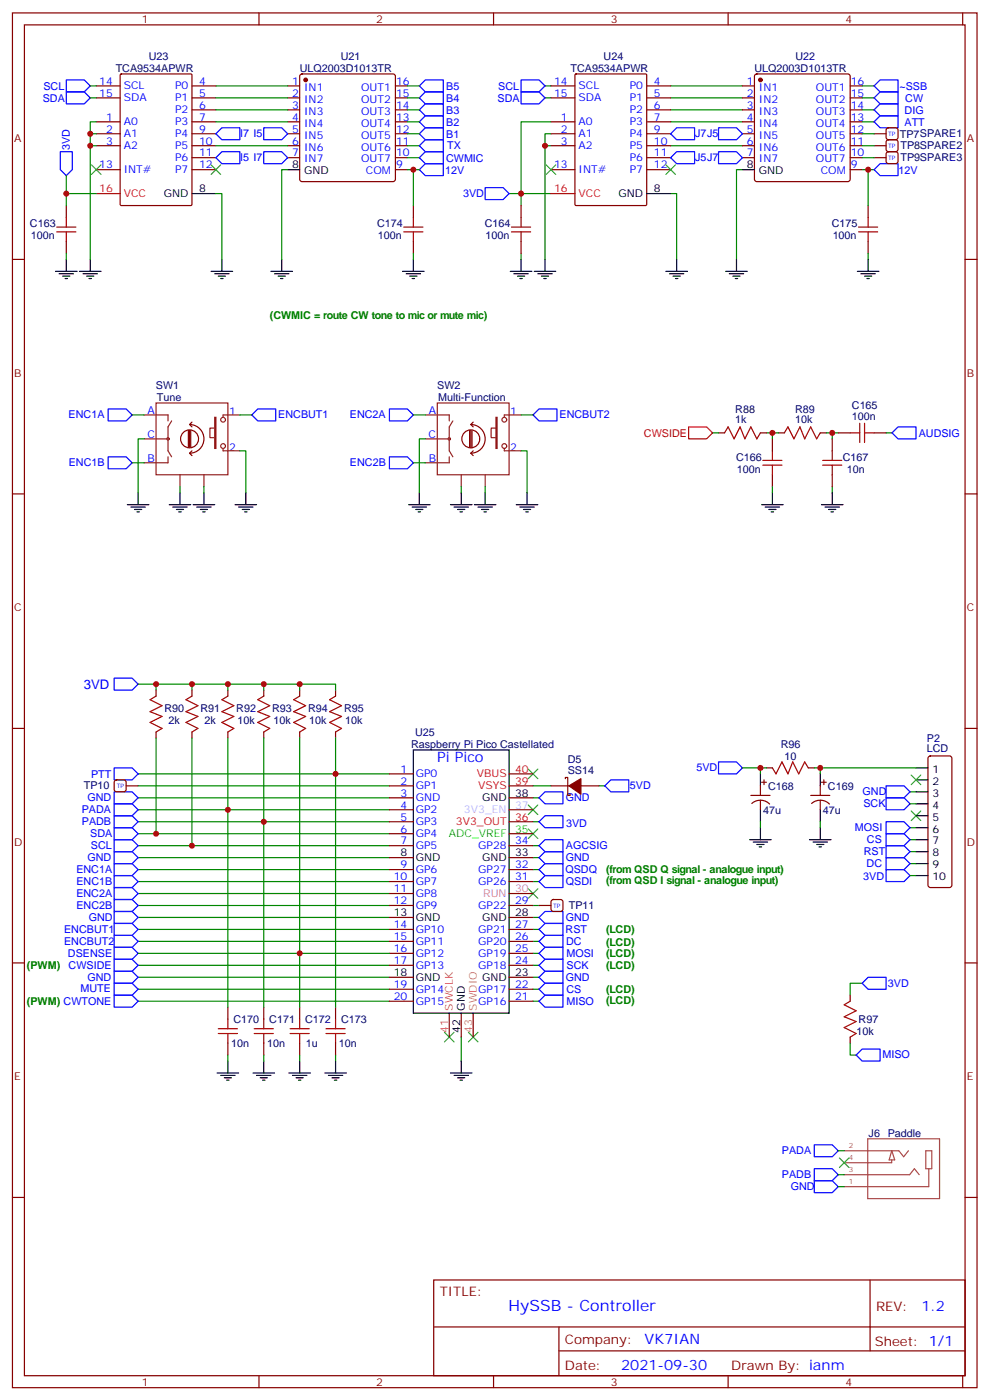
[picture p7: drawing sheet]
<svg xmlns="http://www.w3.org/2000/svg" width="292mm" height="413mm" viewBox="0 0 292 413" stroke-linecap="round" stroke-linejoin="round" font-family="sans-serif">
<g fill="none" stroke="#870000" stroke-width=".35">
<path d="M3.7 3.8h284.3v405.4h-284.3zM7.2 7.3h277.3v398.3h-277.3zM76.3 3.8v3.5M145.5 3.8v3.5M214.6 3.8v3.5M283.8 3.8v3.5M28.4 25.3h7M28.4 28.9h7M28.4 35.9h7M28.4 39.4h7M35.5 22l.3-.2h20.4l.3 .2 .1 38.3-.2 .3h-20.6l-.3-.2zM56.6 25.3h7"/>
<path d="M56.6 28.9h7M56.6 32.4h7M56.6 35.9h7M56.6 39.4h7M84.8 25.3h3.5M84.8 28.9h3.5M84.8 32.4h3.5M84.8 35.9h3.5M84.8 39.4h3.5M88.6 22l.4-.2h26.9l.5 .2 .2 .5v30.3l-.3 .5-.4 .3h-26.9l-.5-.3-.2-.5v-30.3zM116.6 25.3h3.5M116.6 28.9h3.5"/>
<path d="M116.6 32.4h3.5M116.6 35.9h3.5M116.6 39.4h3.5M162.4 25.3h7.1M162.4 28.9h7.1M162.4 35.9h7.1M162.4 39.4h7.1M169.5 22l.3-.2h20.5l.3 .2v38.3l-.1 .3h-20.7l-.3-.2zM190.6 25.3h7.1M190.6 28.9h7.1M190.6 32.4h7.1M190.6 35.9h7.1"/>
<path d="M190.6 39.4h7.1M218.9 25.3h3.5M218.9 28.9h3.5M218.9 32.4h3.5M218.9 35.9h3.5M218.9 39.4h3.5M222.6 22l.5-.2h26.8l.5 .2 .2 .5v30.3l-.2 .5-.5 .3h-26.8l-.5-.3-.2-.5v-30.3zM250.6 25.3h3.5M250.6 28.9h3.5M250.6 32.4h3.5M250.6 35.9h3.5M250.6 39.4h3.5"/>
<path d="M257.7 39.4h3.5M261.4 37.9l.5-.2h2.1l.5 .2 .2 .5v2.1l-.2 .5-.5 .2h-2.1l-.5-.2-.2-.5v-2.1zM28.4 43h7M28.4 50h7M56.6 43h7M56.6 46.5h7M56.6 50h7M84.8 43h3.5M84.8 46.5h3.5M116.6 43h3.5M116.6 46.5h3.5M116.6 50h3.5"/>
<path d="M162.4 43h7.1M162.4 50h7.1M190.6 43h7.1M190.6 46.5h7.1M190.6 50h7.1M218.9 43h3.5M218.9 46.5h3.5M250.6 43h3.5M250.6 46.5h3.5M250.6 50h3.5M257.7 43h3.5M257.7 46.5h3.5"/>
<path d="M261.4 41.4l.5-.2h2.1l.5 .2 .2 .5v2.1l-.2 .5-.5 .2h-2.1l-.5-.2-.2-.5v-2.1zM261.4 44.9l.5-.2h2.1l.5 .2 .2 .5v2.2l-.2 .5-.5 .2h-2.1l-.5-.3-.2-.4v-2.2zM3.7 76.5h3.5M19.5 60.6v3.5M19.5 71.2v3.5M121.8 60.6v3.5M121.8 71.2v3.5M153.6 60.6v3.5M153.6 71.2v3.5M255.9 60.6v3.5M255.9 71.2v3.5M284.5 76.5h3.5"/>
<path d="M211.8 127.6h1.8M224.2 127.6h1.7M227.7 129.4v3.5M227.7 140v3.5M229.4 127.6h1.8M241.8 127.6h1.8M245.3 129.4v3.5M245.3 140v3.5M247.1 127.6h3.5M257.7 127.6h3.5M3.7 145.6h3.5M284.5 145.6h3.5"/>
<path d="M3.7 214.8h3.5M46 203.5v1.7M46 215.8v1.8M56.6 203.5v1.7M56.6 215.8v1.8M67.2 203.5v1.7M67.2 215.8v1.8M77.8 203.5v1.7M77.8 215.8v1.8M88.3 203.5v1.7M88.3 215.8v1.8M98.9 203.5v1.7"/>
<path d="M98.9 215.8v1.8M284.5 214.8h3.5M33.9 230.1l.5-.2h2.1l.5 .2 .2 .5v2.2l-.3 .5-.4 .2h-2.1l-.5-.3-.2-.4v-2.2zM37.2 231.7h3.5M114.8 231.7h7M114.8 228.2h7M114.8 235.2h7M114.8 238.8h7M150.1 231.7h7M150.1 228.2h7M150.1 235.2h7M150.1 238.8h7"/>
<path d="M162.4 231.7h5.3M166.7 229.6v-.4h.7v5.3h.7v-.3M171.2 231.7h5.3M221.3 234.5h5.7M221.6 236.9a3.8 3.8 0 0 1 5.3 .2M224.5 230.6h1.4M225.2 229.9v1.5M225.9 226.4h1.8M238.3 226.4h1.7M239 234.5h5.6M239.3 236.9a3.8 3.8 0 0 1 5.2 .2M242.1 230.6h1.5"/>
<path d="M242.9 229.9v1.5M273.8 223.1l.4-.2h5.7l.5 .2 .2 .5v37.4l-.2 .5-.5 .2h-5.7l-.4-.2-.3-.5v-37.4zM114.8 242.3h7M114.8 245.8h7M114.8 249.3h7M114.8 252.9h7M114.8 256.4h7M114.8 259.9h7M150.1 242.3h7M150.1 245.8h7M150.1 249.3h7M150.1 252.9h7"/>
<path d="M150.1 256.4h7M150.1 259.9h7M114.8 263.5h7M114.8 267h7M114.8 270.5h7M114.8 274h7M114.8 277.6h7M150.1 263.5h7M150.1 267h7M150.1 270.5h7M150.1 274h7M150.1 277.6h7"/>
<path d="M158.9 267h3.5M162.7 265.4l.4-.2h2.1l.5 .2 .2 .5v2.1l-.2 .5-.5 .2h-2.1l-.5-.2-.2-.5v-2.1zM3.7 283.9h3.5M67.2 297v3.5M77.8 297v3.5M88.3 297v3.5M98.9 297v3.5M114.8 281.1h7M114.8 284.6h7M114.8 288.1h7M114.8 291.7h7M114.8 295.2h7"/>
<path d="M132.4 298.7v7.1M136 298.7v7.1M139.5 298.7v7.1M150.1 281.1h7M150.1 284.6h7M150.1 288.1h7M150.1 291.7h7M150.1 295.2h7M250.6 293.4v1.8M284.5 283.9h3.5M67.2 307.6v3.5M77.8 307.6v3.5"/>
<path d="M88.3 307.6v3.5M98.9 307.6v3.5M250.6 305.8v1.8M3.7 353.1h3.5M284.5 353.1h3.5M127.8 377.4h156.7v28.2h-156.7zM256.5 377.4v20.9M127.9 391.2h156.4M164.8 398.3h119.5M164.8 391.2v14.2M76.3 405.6v3.6M145.5 405.6v3.6"/>
<path d="M214.6 405.6v3.6M283.8 405.6v3.6"/>
</g>
<g fill="none" stroke="#008700" stroke-width=".35">
<path d="M26.6 25.3h1.8M26.6 28.9h1.8M26.6 39.4h1.8M28.4 35.9h-1.8v40.6M63.6 25.3h21.2M63.6 28.9h21.2M63.6 32.4h21.2M63.6 35.9h21.2M120.1 25.3h3.5M120.1 28.9h3.5M120.1 32.4h3.5M120.1 35.9h3.5"/>
<path d="M120.1 39.4h3.5M160.7 25.3h1.7M160.7 28.9h1.7M162.4 35.9h-8.8v24.7M162.4 39.4h-1.7v3.6M197.7 25.3h21.2M197.7 28.9h21.2M197.7 32.4h21.2M197.7 35.9h21.2M254.1 25.3h3.6M254.1 28.9h3.6M254.1 32.4h3.6"/>
<path d="M254.1 35.9h3.6M254.1 39.4h3.6M19.5 51.8v5.3h8.9M19.5 57.1v3.5M26.6 43h1.8M63.6 57.1h1.8v19.4M63.6 43h21.2M84.8 50h-1.8v26.5M120.1 50h3.5M120.1 43h3.5M120.1 46.5h3.5M121.8 50v10.6"/>
<path d="M150.1 57.1h12.3M162.4 43h-1.7v33.5M197.7 57.1h1.8v19.4M197.7 43h21.2M218.9 50h-1.8v26.5M254.1 50h3.6M254.1 43h3.6M254.1 46.5h3.6M255.9 50v10.6M19.5 74.7v1.8M121.8 74.7v1.8M153.6 74.7v1.8"/>
<path d="M255.9 74.7v1.8M38.9 136.5h3.6M38.9 122.3h3.6M42.5 129.4h-1.8v15.9M70.7 132.9h1.8v12.4M70.7 122.3h3.5M121.8 136.5h3.6M121.8 122.3h3.6M125.4 129.4h-1.8v15.9M153.6 132.9h1.8v12.4M153.6 122.3h3.5M210 127.6h1.8"/>
<path d="M225.9 127.6h1.8M229.4 127.6h-1.7v1.8M243.6 127.6h1.7v1.8M245.3 127.6h1.8M261.2 127.6h1.8M53.1 143.5v1.8M60.1 143.5v1.8M136 143.5v1.8M143 143.5v1.8M227.7 143.5v1.8M245.3 143.5v1.8M40.7 201.7h15.9v1.8"/>
<path d="M46 201.7v1.8M46 217.6v28.2M56.6 201.7h42.3v1.8M56.6 217.6v31.7M67.2 201.7v1.8M67.2 217.6v79.4M77.8 201.7v1.8M77.8 217.6v79.4M88.3 201.7v1.8M88.3 217.6v79.4M98.9 217.6v79.4M40.7 238.8h74.1"/>
<path d="M40.7 231.7h74.1M40.7 228.2h74.1M40.7 235.2h74.1M157.1 231.7h5.3M157.1 235.2h1.8M176.5 231.7h1.8M218.9 226.4h7M224.2 226.4v1.8M240 226.4h30M241.8 226.4v1.8M268.3 233.5h1.7M268.3 237h1.7"/>
<path d="M40.7 259.9h74.1M40.7 256.4h74.1M40.7 249.3h74.1M40.7 245.8h74.1M40.7 242.3h74.1M40.7 252.9h74.1M157.1 259.9h1.8M157.1 256.4h1.8M157.1 249.3h1.8M157.1 242.3h1.8M157.1 252.9h1.8M224.2 242.3v1.8"/>
<path d="M241.8 242.3v1.8M268.3 254.6h1.7M268.3 251.1h1.7M268.3 247.6h1.7M268.3 244.1h1.7M268.3 258.2h1.7M40.7 277.6h74.1M40.7 274h74.1M40.7 267h74.1M40.7 263.5h74.1M40.7 270.5h74.1M157.1 277.6h1.8"/>
<path d="M157.1 274h1.8M157.1 267h1.8M157.1 270.5h1.8M40.7 295.2h74.1M40.7 291.7h74.1M40.7 284.6h74.1M40.7 281.1h74.1M40.7 288.1h74.1M157.1 295.2h1.8M157.1 291.7h1.8M157.1 284.6h1.8M157.1 281.1h1.8"/>
<path d="M157.1 288.1h1.8M254.1 289.9h-3.5v3.5M67.2 311.1v1.7M77.8 311.1v1.7M88.3 311.1v1.7M98.9 311.1v1.7M136 305.8v7M250.6 307.6v3.5h1.8M247.1 339.3h1.7M247.1 346.4h1.7M247.1 349.9h1.7"/>
</g>
<g fill="none" stroke="#3c3" stroke-width=".35">
<path d="M27 48.6l2.8 2.8M29.8 48.6l-2.8 2.8M62.2 48.6l2.9 2.8M65.1 48.6l-2.9 2.8M161 48.6l2.8 2.8M163.8 48.6l-2.8 2.8M196.3 48.6l2.8 2.8M199.1 48.6l-2.8 2.8M155.7 237.3l2.8 2.9M155.7 226.8l2.8 2.8M158.5 237.3l-2.8 2.9M158.5 226.8l-2.8 2.8"/>
<path d="M268.6 239.1l2.8 2.8M268.6 228.5l2.8 2.9M271.4 239.1l-2.8 2.8M271.4 228.5l-2.8 2.9M155.7 244.4l2.8 2.8M158.5 244.4l-2.8 2.8M155.7 262l2.8 2.9M158.5 262l-2.8 2.9M131 304.4l2.8 2.8M133.8 304.4l-2.8 2.8M138.1 304.4l2.8 2.8M140.9 304.4l-2.8 2.8"/>
<path d="M247.4 341.4l2.9 2.8M250.3 341.4l-2.9 2.8"/>
</g>
<g fill="none" stroke="#00f" stroke-width=".35">
<path d="M19.5 27.1h5.3l1.8 1.8-1.8 1.7h-5.3zM19.5 23.6h5.3l1.8 1.7-1.8 1.8h-5.3zM63.6 39.4l1.8-1.7h5.3v3.5h-5.3zM77.8 37.7h5.2l1.8 1.7-1.8 1.8h-5.2zM123.6 39.4l1.8-1.7h5.3v3.5h-5.3zM123.6 35.9l1.8-1.8h5.3v3.6h-5.3zM123.6 32.4l1.8-1.8h5.3v3.5h-5.3zM123.6 28.9l1.8-1.8h5.3v3.5h-5.3zM123.6 25.3l1.8-1.7h5.3v3.5h-5.3zM153.6 23.6h5.3l1.8 1.7-1.8 1.8h-5.3zM153.6 27.1h5.3l1.8 1.8-1.8 1.7h-5.3zM197.7 39.4l1.8-1.7h5.3v3.5h-5.3z"/>
<path d="M211.8 37.7h5.3l1.8 1.7-1.8 1.8h-5.3zM257.7 32.4l1.7-1.8h5.3v3.5h-5.3zM257.7 28.9l1.7-1.8h5.3v3.5h-5.3zM257.7 25.3l1.7-1.7h5.3v3.5h-5.3zM257.7 35.9l1.7-1.8h5.3v3.6h-5.3zM17.8 44.7h3.5v5.3l-1.8 1.8-1.7-1.8zM63.6 46.5l1.8-1.8h5.3v3.6h-5.3zM77.8 44.7h5.2l1.8 1.8-1.8 1.8h-5.2zM123.6 50l1.8-1.7h5.3v3.5h-5.3zM123.6 43l1.8-1.8h5.3v3.5h-5.3zM123.6 46.5l1.8-1.8h5.3v3.6h-5.3zM143 55.3h5.3l1.8 1.8-1.8 1.7h-5.3z"/>
<path d="M197.7 46.5l1.8-1.8h5.3v3.6h-5.3zM211.8 44.7h5.3l1.8 1.8-1.8 1.8h-5.3zM257.7 50l1.7-1.7h5.3v3.5h-5.3zM31.9 134.7h5.3l1.7 1.8-1.7 1.7h-5.3zM31.9 120.6h5.3l1.7 1.7-1.7 1.8h-5.3zM76 120.6h5.3v3.5h-5.3l-1.8-1.8zM114.8 134.7h5.3l1.7 1.8-1.7 1.7h-5.3zM114.8 120.6h5.3l1.7 1.7-1.7 1.8h-5.3zM157.1 122.3l1.8-1.7h5.3v3.5h-5.3zM263 127.6l1.7-1.7h5.3v3.5h-5.3zM33.7 200h5.2l1.8 1.7-1.8 1.8h-5.2zM33.7 233.5h5.2l1.8 1.7-1.8 1.8h-5.2z"/>
<path d="M33.7 226.4h5.2l1.8 1.8-1.8 1.7h-5.2zM33.7 237h5.2l1.8 1.8-1.8 1.7h-5.2zM158.9 235.2l1.8-1.7h5.2v3.5h-5.2zM180.1 229.9h5.2v3.6h-5.2l-1.8-1.8zM211.8 224.6h5.3l1.8 1.8-1.8 1.8h-5.3zM261.2 231.7h5.3l1.8 1.8-1.8 1.7h-5.3zM261.2 235.2h5.3l1.8 1.8-1.8 1.8h-5.3zM33.7 251.1h5.2l1.8 1.8-1.8 1.7h-5.2zM33.7 247.6h5.2l1.8 1.7-1.8 1.8h-5.2zM33.7 244.1h5.2l1.8 1.7-1.8 1.8h-5.2zM33.7 258.2h5.2l1.8 1.7-1.8 1.8h-5.2zM33.7 254.6h5.2l1.8 1.8-1.8 1.8h-5.2z"/>
<path d="M33.7 240.5h5.2l1.8 1.8-1.8 1.8h-5.2zM158.9 252.9l1.8-1.8h5.2v3.5h-5.2zM158.9 259.9l1.8-1.7h5.2v3.5h-5.2zM158.9 256.4l1.8-1.8h5.2v3.6h-5.2zM158.9 242.3l1.8-1.8h5.2v3.6h-5.2zM158.9 249.3l1.8-1.7h5.2v3.5h-5.2zM261.2 256.4h5.3l1.8 1.8-1.8 1.7h-5.3zM261.2 252.9h5.3l1.8 1.7-1.8 1.8h-5.3zM261.2 249.3h5.3l1.8 1.8-1.8 1.8h-5.3zM261.2 245.8h5.3l1.8 1.8-1.8 1.7h-5.3zM261.2 242.3h5.3l1.8 1.8-1.8 1.7h-5.3zM33.7 268.7h5.2l1.8 1.8-1.8 1.8h-5.2z"/>
<path d="M33.7 265.2h5.2l1.8 1.8-1.8 1.7h-5.2zM33.7 261.7h5.2l1.8 1.8-1.8 1.7h-5.2zM33.7 272.3h5.2l1.8 1.7-1.8 1.8h-5.2zM33.7 275.8h5.2l1.8 1.8-1.8 1.7h-5.2zM33.7 279.3h5.2l1.8 1.8-1.8 1.8h-5.2zM158.9 270.5l1.8-1.8h5.2v3.6h-5.2zM158.9 277.6l1.8-1.8h5.2v3.5h-5.2zM158.9 274l1.8-1.7h5.2v3.5h-5.2zM33.7 286.4h5.2l1.8 1.7-1.8 1.8h-5.2zM33.7 289.9h5.2l1.8 1.8-1.8 1.7h-5.2zM33.7 293.4h5.2l1.8 1.8-1.8 1.8h-5.2zM33.7 282.9h5.2l1.8 1.7-1.8 1.8h-5.2z"/>
<path d="M158.9 288.1l1.8-1.7h5.2v3.5h-5.2zM158.9 281.1l1.8-1.8h5.2v3.6h-5.2zM158.9 284.6l1.8-1.7h5.2v3.5h-5.2zM158.9 291.7l1.8-1.8h5.2v3.5h-5.2zM158.9 295.2l1.8-1.8h5.2v3.6h-5.2zM254.1 289.9l1.8-1.8h5.3v3.6h-5.3zM252.4 311.1l1.7-1.8h5.3v3.5h-5.3zM240 337.5h5.3l1.8 1.8-1.8 1.8h-5.3zM240 344.6h5.3l1.8 1.8-1.8 1.7h-5.3zM240 348.1h5.3l1.8 1.8-1.8 1.7h-5.3z"/>
</g>
<g fill="#870000" stroke="#870000" stroke-width=".35">
<path d="M167.7 231.7l3.5-2.1v4.6z"/>
<circle cx="90.1" cy="23.6" r=".53"/>
<circle cx="224.2" cy="23.6" r=".53"/>
</g>
<g fill="none" stroke="#000" stroke-width=".35">
<path d="M56.6 57.1h7M84.8 50h3.5M190.6 57.1h7.1M218.9 50h3.5M19.5 76.5v3.5M26.6 76.5v3.5M65.4 76.5v3.5M83 76.5v3.5M121.8 76.5v3.5M153.6 76.5v3.5M160.7 76.5v3.5M199.5 76.5v3.5"/>
<path d="M217.1 76.5v3.5M255.9 76.5v3.5M16.4 80h6.3M17.4 80.7h4.3M18.5 81.4h2.1M19.2 82.1h.7M23.4 80h6.4M24.5 80.7h4.2M25.5 81.4h2.2M26.2 82.1h.8M62.2 80h6.4M63.3 80.7h4.2"/>
<path d="M64.3 81.4h2.2M65.1 82.1h.7M79.9 80h6.3M80.9 80.7h4.3M82 81.4h2.1M82.7 82.1h.7M118.7 80h6.3M119.7 80.7h4.3M120.8 81.4h2.1M121.5 82.1h.7M150.4 80h6.4M151.5 80.7h4.2"/>
<path d="M152.5 81.4h2.2M153.2 82.1h.8M157.5 80h6.3M158.5 80.7h4.3M159.6 81.4h2.1M160.3 82.1h.7M196.3 80h6.3M197.3 80.7h4.3M198.4 81.4h2.1M199.1 82.1h.7M213.9 80h6.4M215 80.7h4.2"/>
<path d="M216 81.4h2.2M216.7 82.1h.8M252.7 80h6.4M253.8 80.7h4.2M254.8 81.4h2.2M255.6 82.1h.7M37.5 148.8h6.4M38.6 149.5h4.2M39.7 150.2h2.1M40.4 150.9h.7M40.7 145.3v3.5M49.9 148.8h6.3"/>
<path d="M50.9 149.5h4.3M52 150.2h2.1M52.7 150.9h.7M53.1 145.3v3.5M56.9 148.8h6.4M58 149.5h4.2M59.1 150.2h2.1M59.8 150.9h.7M60.1 145.3v3.5M69.3 148.8h6.3M70.3 149.5h4.3M71.4 150.2h2.1"/>
<path d="M72.1 150.9h.7M72.5 145.3v3.5M120.4 148.8h6.4M121.5 149.5h4.2M122.6 150.2h2.1M123.3 150.9h.7M123.6 145.3v3.5M132.8 148.8h6.3M133.8 149.5h4.3M134.9 150.2h2.1M135.6 150.9h.7M136 145.3v3.5"/>
<path d="M139.8 148.8h6.4M140.9 149.5h4.2M142 150.2h2.1M142.7 150.9h.7M143 145.3v3.5M152.2 148.8h6.3M153.2 149.5h4.3M154.3 150.2h2.1M155 150.9h.7M155.4 145.3v3.5M224.5 148.8h6.4M225.6 149.5h4.2"/>
<path d="M226.6 150.2h2.1M227.3 150.9h.7M227.7 145.3v3.5M242.1 148.8h6.4M243.2 149.5h4.2M244.3 150.2h2.1M245 150.9h.7M245.3 145.3v3.5M121.8 221.1h28.3v77.6h-28.3zM224.2 228.2v3.5M224.2 238.8v3.5M241.8 228.2v3.5"/>
<path d="M241.8 238.8v3.5M270 226.4h3.5M270 229.9h3.5M270 233.5h3.5M270 237h3.5M221 247.6h6.3M222 248.3h4.3M223.1 249h2.1M223.8 249.7h.7M224.2 244.1v3.5M238.6 247.6h6.4M239.7 248.3h4.2"/>
<path d="M240.7 249h2.2M241.4 249.7h.7M241.8 244.1v3.5M270 240.5h3.5M270 244.1h3.5M270 247.6h3.5M270 251.1h3.5M270 254.6h3.5M270 258.2h3.5M64 316.4h6.3M65.1 317.1h4.2M66.1 317.8h2.1"/>
<path d="M66.8 318.5h.7M67.2 312.8v3.6M74.6 316.4h6.3M75.6 317.1h4.3M76.7 317.8h2.1M77.4 318.5h.7M77.8 312.8v3.6M85.2 316.4h6.3M86.2 317.1h4.3M87.3 317.8h2.1M88 318.5h.7M88.3 312.8v3.6"/>
<path d="M95.7 316.4h6.4M96.8 317.1h4.2M97.9 317.8h2.1M98.6 318.5h.7M98.9 312.8v3.6M132.8 316.4h6.3M133.8 317.1h4.3M134.9 317.8h2.1M135.6 318.5h.7M136 312.8v3.6"/>
</g>
<g fill="none" stroke="#8c2424" stroke-width=".35">
<path d="M46 118.8h21.2v21.2h-21.2zM128.9 118.8h21.2v21.2h-21.2zM42.5 122.3h7v1.8M42.5 129.4h7M49.5 134.7v1.8h-7M50.6 124.1l-1.1 1.8v7l1.1 1.8M53.1 140v3.5M60.1 140v3.5M63.3 123h.3v9.2h-.3zM63.3 126.2h-1.4v2.8h1.4M65.8 132.2v.7h4.9M70.7 122.3h-4.9v.7"/>
<path d="M125.4 129.4h7M125.4 122.3h7v1.8M132.4 134.7v1.8h-7M133.5 124.1l-1.1 1.8v7l1.1 1.8M136 140v3.5M143 140v3.5M146.2 123h.3v9.2h-.3zM146.2 126.2h-1.4v2.8h1.4M148.7 132.2v.7h4.9M153.6 122.3h-4.9v.7"/>
<circle cx="49.5" cy="129.4" r=".35"/>
<circle cx="65.8" cy="131.5" r=".71"/>
<circle cx="65.8" cy="123.8" r=".71"/>
<circle cx="132.4" cy="129.4" r=".35"/>
<circle cx="148.7" cy="131.5" r=".71"/>
<circle cx="148.7" cy="123.8" r=".71"/>
</g>
<g fill="none" stroke="#850000" stroke-width=".35">
<path d="M55.5 126.9v5M55.9 125.2a4.2 4.2 0 0 1 4.2 4.2 4.2 4.2 0 0 1-4.2 4.2M55.9 133.6l.7 .7M55.9 126.9v5M55.9 125.2l.7 .7M56.2 126.9v5M56.6 132.9l-.7 .7M56.6 124.5l-.7 .7M58.5 129.4a2.65 2.65 0 0 0-3.7-2.4 2.65 2.65 0 0 0-.6 4.4 2.65 2.65 0 0 0 4.2-1.3l.1-.6M138.4 126.9v5M138.8 125.2a4.2 4.2 0 0 1 4.2 4.2 4.2 4.2 0 0 1-4.2 4.2M138.8 133.6l.7 .7"/>
<path d="M138.8 126.9v5M138.8 125.2l.7 .7M139.1 126.9v5M139.5 132.9l-.7 .7M139.5 124.5l-.7 .7M141.4 129.4a2.65 2.65 0 0 0-3.7-2.4 2.65 2.65 0 0 0-.6 4.4 2.65 2.65 0 0 0 4.2-1.3l.1-.6"/>
</g>
<path d="M28.4 57.1h7M162.4 57.1h7.1M203 125.9h5.3l1.7 1.7-1.7 1.8h-5.3z" fill="none" stroke="#f00" stroke-width=".35"/>
<g fill="none" stroke="#a10000" stroke-width=".35">
<path d="M16.7 67h5.7M16.7 68.4h5.7M19.5 64.1v2.9M19.5 68.4v2.8M119 67h5.7M119 68.4h5.7M121.8 64.1v2.9M121.8 68.4v2.8M150.8 67h5.6M150.8 68.4h5.6M153.6 64.1v2.9M153.6 68.4v2.8"/>
<path d="M253.1 67h5.6M253.1 68.4h5.6M255.9 64.1v2.9M255.9 68.4v2.8M213.6 127.6l1-1.7 1.8 3.5 1.8-3.5 1.4 3.5 1.7-3.5 1.8 3.5 1.1-1.8M224.9 135.7h5.6M224.9 137.2h5.6M227.7 132.9v2.8M227.7 137.2v2.8M231.2 127.6l1.1-1.7 1.7 3.5 1.8-3.5 1.4 3.5 1.8-3.5 1.7 3.5 1.1-1.8M242.5 135.7h5.6M242.5 137.2h5.6"/>
<path d="M245.3 132.9v2.8M245.3 137.2v2.8M250.6 127.6h2.8M253.4 124.8v5.7M254.8 124.8v5.7M254.8 127.6h2.9M46 205.2l-1.8 1.1 3.6 1.8-3.6 1.7 3.6 1.4-3.6 1.8 3.6 1.8-1.8 1M56.6 205.2l-1.8 1.1 3.5 1.8-3.5 1.7 3.5 1.4-3.5 1.8 3.5 1.8-1.7 1M67.2 205.2l-1.8 1.1 3.5 1.8-3.5 1.7 3.5 1.4-3.5 1.8 3.5 1.8-1.7 1M77.8 205.2l-1.8 1.1 3.5 1.8-3.5 1.7 3.5 1.4-3.5 1.8 3.5 1.8-1.7 1M88.3 205.2l-1.7 1.1 3.5 1.8-3.5 1.7 3.5 1.4-3.5 1.8 3.5 1.8-1.8 1M98.9 205.2l-1.7 1.1 3.5 1.8-3.5 1.7 3.5 1.4-3.5 1.8 3.5 1.8-1.8 1"/>
<path d="M227.7 226.4l1 1.8 1.8-3.6 1.8 3.6 1.4-3.6 1.7 3.6 1.8-3.6 1.1 1.8M250.6 295.2l-1.8 1.1 3.6 1.7-3.6 1.8 3.6 1.4-3.6 1.8 3.6 1.7-1.8 1.1M64.3 303.3h5.7M64.3 304.7h5.7M67.2 300.5v2.8M67.2 304.7v2.9M74.9 303.3h5.7M74.9 304.7h5.7M77.8 300.5v2.8M77.8 304.7v2.9M85.5 303.3h5.7M85.5 304.7h5.7"/>
<path d="M88.3 300.5v2.8M88.3 304.7v2.9M96.1 303.3h5.6M96.1 304.7h5.6M98.9 300.5v2.8M98.9 304.7v2.9"/>
</g>
<path d="M224.2 231.7v2.8M224.2 235.9v2.9M241.8 231.7v2.8M241.8 235.9v2.9" fill="none" stroke="#900" stroke-width=".35"/>
<path d="M248.8 339.3h16.2l1.4 1.8 1.4-1.8M255.8 335.8h21.2v17.6h-21.2zM262.9 339.3l.8 2.7h-1.6zM272.9 339.3h1.8v5.3h-1.8zM248.8 346.4h19.3l1.5-1.8 1.4 1.8M262.8 342v.8h-14M273.8 344.6v5.3h-25" fill="none" stroke="#a64a4a" stroke-width=".35"/>
<g fill="#c00">
<circle cx="26.6" cy="39.4" r=".88"/>
<circle cx="26.6" cy="43" r=".88"/>
<circle cx="46" cy="245.8" r=".88"/>
<circle cx="56.6" cy="249.3" r=".88"/>
<circle cx="46" cy="201.7" r=".88"/>
<circle cx="19.5" cy="57.1" r=".88"/>
<circle cx="56.6" cy="201.7" r=".88"/>
<circle cx="241.8" cy="226.4" r=".88"/>
<circle cx="224.2" cy="226.4" r=".88"/>
<circle cx="98.9" cy="228.2" r=".88"/>
<circle cx="88.3" cy="281.1" r=".88"/>
<circle cx="77.8" cy="201.7" r=".88"/>
<circle cx="88.3" cy="201.7" r=".88"/>
<circle cx="67.2" cy="238.8" r=".88"/>
<circle cx="77.8" cy="242.3" r=".88"/>
<circle cx="67.2" cy="201.7" r=".88"/>
<circle cx="153.6" cy="57.1" r=".88"/>
<circle cx="245.3" cy="127.6" r=".88"/>
<circle cx="227.7" cy="127.6" r=".88"/>
<circle cx="160.7" cy="43" r=".88"/>
<circle cx="121.8" cy="50" r=".88"/>
<circle cx="255.9" cy="50" r=".88"/>
</g>
<text font-size="4.6" fill="#00f" x="149.9" y="386.4">HySSB - Controller</text>
<g font-size="4.2" fill="#00f">
<text x="128.9" y="224.6">Pi Pico</text>
<text x="271.6" y="386.7">1.2</text>
<text x="190" y="396.2">VK7IAN</text>
<text x="183.1" y="404">2021-09-30</text>
</g>
<text font-size="3.9" fill="#00f" x="24.7" y="203">3VD</text>
<g font-size="3.9" fill="#800">
<text x="129.6" y="382">TITLE:</text>
<text x="258.2" y="386.7">REV:</text>
<text x="166.5" y="396.2">Company:</text>
<text x="257.9" y="396.8">Sheet: 1/1</text>
<text x="166.5" y="403.9">Date:</text>
<text x="215.6" y="403.9">Drawn By: ianm</text>
</g>
<g font-size="3.2" fill="#800">
<text x="41.8" y="6.8">1</text>
<text x="110.9" y="6.8">2</text>
<text x="180.1" y="6.8">3</text>
<text x="249.2" y="6.8">4</text>
<text x="4.2" y="41.9">A</text>
<text x="285" y="41.9">A</text>
<text x="4.2" y="111.1">B</text>
<text x="285" y="111.1">B</text>
<text x="4.2" y="180.2">C</text>
<text x="285" y="180.2">C</text>
<text x="4.2" y="249.3">D</text>
<text x="285" y="249.3">D</text>
<text x="4.2" y="318.5">E</text>
<text x="285" y="318.5">E</text>
<text x="41.8" y="408.6">1</text>
<text x="110.9" y="408.6">2</text>
<text x="180.1" y="408.6">3</text>
<text x="249.2" y="408.6">4</text>
</g>
<g font-size="3.2" fill="#000080">
<text x="43.9" y="17.7">U23</text>
<text x="100.4" y="17.7">U21</text>
<text x="177.9" y="17.7">U24</text>
<text x="234.5" y="17.7">U22</text>
<text x="34.1" y="21.2">TCA9534APWR</text>
<text x="88.4" y="21.2">ULQ2003D1013TR</text>
<text x="168.2" y="21.2">TCA9534APWR</text>
<text x="222.4" y="21.2">ULQ2003D1013TR</text>
<text x="265.2" y="40.6">TP7SPARE1</text>
<text x="265.4" y="44">TP8SPARE2</text>
<text x="265.4" y="47.5">TP9SPARE3</text>
<text x="8.8" y="67">C163</text>
<text x="9.1" y="70.5">100n</text>
<text x="111.1" y="67">C174</text>
<text x="111.4" y="70.5">100n</text>
<text x="142.9" y="67">C164</text>
<text x="143.1" y="70.5">100n</text>
<text x="245.2" y="67">C175</text>
<text x="245.5" y="70.5">100n</text>
<text x="46" y="114.6">SW1</text>
<text x="46.2" y="118.2">Tune</text>
<text x="128.9" y="114.6">SW2</text>
<text x="129.1" y="118.2">Multi-Function</text>
<text x="216.7" y="124.8">1k</text>
<text x="216.7" y="121.9">R88</text>
<text x="234.4" y="124.8">10k</text>
<text x="234.4" y="121.9">R89</text>
<text x="251.1" y="123.8">100n</text>
<text x="251.1" y="120.6">C165</text>
<text x="217" y="135.8">C166</text>
<text x="248.4" y="135.8">C167</text>
<text x="217.2" y="139.4">100n</text>
<text x="249.6" y="139.3">10n</text>
<text x="48.5" y="209.9">R90</text>
<text x="59.1" y="209.9">R91</text>
<text x="69.7" y="209.9">R92</text>
<text x="80.2" y="209.9">R93</text>
<text x="90.8" y="209.9">R94</text>
<text x="101.4" y="209.9">R95</text>
<text x="49.7" y="213.4">2k</text>
<text x="60.3" y="213.4">2k</text>
<text x="70" y="213.4">10k</text>
<text x="80.6" y="213.4">10k</text>
<text x="91.2" y="213.4">10k</text>
<text x="101.7" y="213.4">10k</text>
<text x="121.2" y="220.5">Raspberry Pi Pico Castellated</text>
<text x="122.4" y="217">U25</text>
<text x="230.2" y="220.4">R96</text>
<text x="273.2" y="221.8">LCD</text>
<text x="273.2" y="218.7">P2</text>
<text x="167.4" y="225">D5</text>
<text x="231.3" y="224">10</text>
<text x="24.7" y="232.8">TP10</text>
<text x="167.4" y="228.2">SS14</text>
<text x="226.4" y="232.9">C168</text>
<text x="244.1" y="232.9">C169</text>
<text x="224.9" y="239.9">47u</text>
<text x="242.6" y="239.9">47u</text>
<text x="167.7" y="268">TP11</text>
<text x="68.8" y="301.6">C170</text>
<text x="79.4" y="301.6">C171</text>
<text x="90" y="301.6">C172</text>
<text x="100.6" y="301.6">C173</text>
<text x="252.5" y="305.2">10k</text>
<text x="253.1" y="301.6">R97</text>
<text x="68.1" y="308.7">10n</text>
<text x="78.7" y="308.7">10n</text>
<text x="90.2" y="308.7">1u</text>
<text x="99.9" y="308.7">10n</text>
<text x="256.1" y="335.2">J6</text>
<text x="261.7" y="335.2">Paddle</text>
</g>
<g font-size="3.2" fill="#00f">
<text x="12.6" y="30">SDA</text>
<text x="12.8" y="26.5">SCL</text>
<text x="29.3" y="25">14</text>
<text x="29.3" y="28.5">15</text>
<text x="36.5" y="26.4">SCL</text>
<text x="36.5" y="29.9">SDA</text>
<text x="51.6" y="26.4">P0</text>
<text x="51.6" y="29.9">P1</text>
<text x="58.7" y="25">4</text>
<text x="58.7" y="28.5">5</text>
<text x="86.1" y="25">1</text>
<text x="86.1" y="28.5">2</text>
<text x="89.6" y="26.7">IN1</text>
<text x="106.5" y="26.7">OUT1</text>
<text x="116.7" y="28.5">15</text>
<text x="116.7" y="25">16</text>
<text x="131.5" y="26.6">B5</text>
<text x="146.7" y="30">SDA</text>
<text x="146.9" y="26.5">SCL</text>
<text x="163.3" y="25">14</text>
<text x="163.3" y="28.5">15</text>
<text x="170.5" y="26.4">SCL</text>
<text x="170.5" y="29.9">SDA</text>
<text x="185.7" y="26.4">P0</text>
<text x="185.7" y="29.9">P1</text>
<text x="192.8" y="25">4</text>
<text x="192.8" y="28.5">5</text>
<text x="220.2" y="25">1</text>
<text x="220.2" y="28.5">2</text>
<text x="223.7" y="26.7">IN1</text>
<text x="240.5" y="26.7">OUT1</text>
<text x="250.8" y="28.5">15</text>
<text x="250.8" y="25">16</text>
<text x="265.2" y="26.6">~SSB</text>
<text x="31.3" y="35.6">1</text>
<text x="51.6" y="33.4">P2</text>
<text x="58.7" y="32">6</text>
<text x="58.7" y="35.6">7</text>
<text x="86.1" y="32">3</text>
<text x="86.1" y="35.6">4</text>
<text x="89.6" y="30.3">IN2</text>
<text x="89.6" y="33.8">IN3</text>
<text x="106.5" y="33.8">OUT3</text>
<text x="106.5" y="30.3">OUT2</text>
<text x="116.7" y="35.6">13</text>
<text x="116.7" y="32">14</text>
<text x="131.5" y="33.7">B3</text>
<text x="131.5" y="30.2">B4</text>
<text x="165.3" y="35.6">1</text>
<text x="185.7" y="33.4">P2</text>
<text x="192.8" y="32">6</text>
<text x="192.8" y="35.6">7</text>
<text x="220.2" y="32">3</text>
<text x="220.2" y="35.6">4</text>
<text x="223.7" y="30.3">IN2</text>
<text x="223.7" y="33.8">IN3</text>
<text x="240.5" y="33.8">OUT3</text>
<text x="240.5" y="30.3">OUT2</text>
<text x="250.8" y="35.6">13</text>
<text x="250.8" y="32">14</text>
<text x="266.7" y="33.7">DIG</text>
<text x="266.8" y="30.2">CW</text>
<text x="31.3" y="39.1">2</text>
<text x="36.5" y="37">A0</text>
<text x="36.5" y="40.5">A1</text>
<text x="51.6" y="37">P3</text>
<text x="51.6" y="40.5">P4</text>
<text x="58.7" y="39.1">9</text>
<text x="70.8" y="40.5">I7 I5</text>
<text x="86.1" y="39.1">5</text>
<text x="89.6" y="37.3">IN4</text>
<text x="89.6" y="40.9">IN5</text>
<text x="106.5" y="40.9">OUT5</text>
<text x="106.5" y="37.3">OUT4</text>
<text x="116.7" y="39.1">12</text>
<text x="131.5" y="40.7">B1</text>
<text x="131.5" y="37.2">B2</text>
<text x="165.3" y="39.1">2</text>
<text x="170.5" y="37">A0</text>
<text x="170.5" y="40.5">A1</text>
<text x="185.7" y="37">P3</text>
<text x="185.7" y="40.5">P4</text>
<text x="192.8" y="39.1">9</text>
<text x="204.9" y="40.5">J7J5</text>
<text x="220.2" y="39.1">5</text>
<text x="223.7" y="37.3">IN4</text>
<text x="223.7" y="40.9">IN5</text>
<text x="240.5" y="40.9">OUT5</text>
<text x="240.5" y="37.3">OUT4</text>
<text x="250.8" y="39.1">12</text>
<text x="266.6" y="37.2">ATT</text>
<text x="20.6" y="44.2" transform="rotate(-90 20.6 44.2)">3VD</text>
<text x="31.3" y="42.6">3</text>
<text x="36.5" y="44">A2</text>
<text x="51.6" y="44">P5</text>
<text x="51.6" y="47.6">P6</text>
<text x="58.7" y="42.6">10</text>
<text x="58.7" y="46.1">11</text>
<text x="70.8" y="47.5">I5 I7</text>
<text x="86.1" y="42.6">6</text>
<text x="86.1" y="46.1">7</text>
<text x="89.6" y="44.4">IN6</text>
<text x="89.6" y="47.9">IN7</text>
<text x="106.5" y="47.9">OUT7</text>
<text x="106.5" y="44.4">OUT6</text>
<text x="116.7" y="46.1">10</text>
<text x="116.7" y="42.6">11</text>
<text x="131.5" y="47.8">CWMIC</text>
<text x="131.8" y="44">TX</text>
<text x="165.3" y="42.6">3</text>
<text x="170.5" y="44">A2</text>
<text x="185.7" y="44">P5</text>
<text x="185.7" y="47.6">P6</text>
<text x="192.8" y="42.6">10</text>
<text x="192.8" y="46.1">11</text>
<text x="204.9" y="47.5">J5J7</text>
<text x="220.2" y="42.6">6</text>
<text x="220.2" y="46.1">7</text>
<text x="223.7" y="44.4">IN6</text>
<text x="223.7" y="47.9">IN7</text>
<text x="240.5" y="47.9">OUT7</text>
<text x="240.5" y="44.4">OUT6</text>
<text x="250.8" y="46.1">10</text>
<text x="250.8" y="42.6">11</text>
<text x="29.3" y="49.7">13</text>
<text x="36.5" y="51.1">INT#</text>
<text x="51.6" y="51.1">P7</text>
<text x="58.7" y="49.7">12</text>
<text x="107.9" y="51.4">COM</text>
<text x="116.7" y="49.7">9</text>
<text x="131.2" y="51.3">12V</text>
<text x="163.3" y="49.7">13</text>
<text x="170.5" y="51.1">INT#</text>
<text x="185.7" y="51.1">P7</text>
<text x="192.8" y="49.7">12</text>
<text x="241.9" y="51.4">COM</text>
<text x="250.8" y="49.7">9</text>
<text x="264.9" y="51.3">12V</text>
<text x="136.5" y="58.1">3VD</text>
<text x="20.2" y="123.4">ENC1A</text>
<text x="43.5" y="122">A</text>
<text x="67.5" y="122.3">1</text>
<text x="82" y="123.4">ENCBUT1</text>
<text x="103.1" y="123.4">ENC2A</text>
<text x="126.4" y="122">A</text>
<text x="150.4" y="122.3">1</text>
<text x="164.9" y="123.4">ENCBUT2</text>
<text x="43.4" y="129">C</text>
<text x="126.3" y="129">C</text>
<text x="270.8" y="128.8">AUDSIG</text>
<text x="20.3" y="137.5">ENC1B</text>
<text x="43.5" y="136.1">B</text>
<text x="67.5" y="132.9">2</text>
<text x="103.2" y="137.5">ENC2B</text>
<text x="126.4" y="136.1">B</text>
<text x="150.4" y="132.9">2</text>
<text x="118.1" y="227.8">1</text>
<text x="205.3" y="227.5">5VD</text>
<text x="26.8" y="229.3">PTT</text>
<text x="118.1" y="231.4">2</text>
<text x="122.6" y="232.8">GP1</text>
<text x="122.6" y="229.2">GP0</text>
<text x="185.7" y="232.7">5VD</text>
<text x="24.1" y="239.8">PADA</text>
<text x="25.8" y="236.3">GND</text>
<text x="118.1" y="238.4">4</text>
<text x="118.1" y="234.9">3</text>
<text x="122.6" y="239.8">GP2</text>
<text x="122.6" y="236.3">GND</text>
<text x="166.8" y="236.3">GND</text>
<text x="254.3" y="234.5">GND</text>
<text x="254.5" y="238">SCK</text>
<text x="24.1" y="243.3">PADB</text>
<text x="118.1" y="245.5">6</text>
<text x="118.1" y="241.9">5</text>
<text x="122.6" y="243.3">GP3</text>
<text x="166.9" y="243.8">3VD</text>
<text x="252" y="245.1">MOSI</text>
<text x="26.6" y="246.9">SDA</text>
<text x="26.8" y="250.4">SCL</text>
<text x="118.1" y="249">7</text>
<text x="122.6" y="250.4">GP5</text>
<text x="122.6" y="246.9">GP4</text>
<text x="141" y="250.4">GP28</text>
<text x="151.8" y="249">34</text>
<text x="166.8" y="250.3">AGCSIG</text>
<text x="255.5" y="248.6">CS</text>
<text x="22.5" y="257.5">ENC1A</text>
<text x="25.8" y="254">GND</text>
<text x="118.1" y="256">9</text>
<text x="122.6" y="257.5">GP6</text>
<text x="141" y="257.5">GP27</text>
<text x="151.8" y="256">32</text>
<text x="166.7" y="257.5">QSDQ</text>
<text x="166.8" y="254">GND</text>
<text x="254.6" y="252.2">RST</text>
<text x="255.5" y="255.7">DC</text>
<text x="22.5" y="261">ENC1B</text>
<text x="116.1" y="263.1">11</text>
<text x="116.1" y="259.6">10</text>
<text x="122.6" y="261">GP7</text>
<text x="141" y="261">GP26</text>
<text x="151.8" y="259.6">31</text>
<text x="166.8" y="261.1">QSDI</text>
<text x="254.5" y="259.3">3VD</text>
<text x="22.5" y="264.5">ENC2A</text>
<text x="22.5" y="268">ENC2B</text>
<text x="116.1" y="266.6">12</text>
<text x="122.6" y="268">GP9</text>
<text x="122.6" y="264.5">GP8</text>
<text x="141" y="268">GP22</text>
<text x="151.8" y="266.6">29</text>
<text x="18.9" y="275.1">ENCBUT1</text>
<text x="26.1" y="271.6">GND</text>
<text x="116.1" y="273.7">14</text>
<text x="122.6" y="275.1">GP10</text>
<text x="141" y="275.1">GP21</text>
<text x="151.8" y="273.7">27</text>
<text x="166.7" y="275.1">RST</text>
<text x="166.8" y="271.6">GND</text>
<text x="18.9" y="278.6">ENCBUT2</text>
<text x="116.1" y="280.7">16</text>
<text x="116.1" y="277.2">15</text>
<text x="122.6" y="278.6">GP11</text>
<text x="141" y="278.6">GP20</text>
<text x="151.8" y="277.2">26</text>
<text x="151.8" y="280.7">25</text>
<text x="166.9" y="278.6">DC</text>
<text x="20" y="282.2">DSENSE</text>
<text x="20.2" y="285.7">CWSIDE</text>
<text x="116.1" y="284.3">17</text>
<text x="122.6" y="285.7">GP13</text>
<text x="122.6" y="282.2">GP12</text>
<text x="141" y="282.2">GP19</text>
<text x="141" y="285.7">GP18</text>
<text x="151.8" y="284.3">24</text>
<text x="167" y="282.1">MOSI</text>
<text x="167" y="285.7">SCK</text>
<text x="23.7" y="292.4">MUTE</text>
<text x="25.8" y="289.2">GND</text>
<text x="116.1" y="291.3">19</text>
<text x="122.6" y="292.7">GP14</text>
<text x="141" y="292.7">GP17</text>
<text x="151.8" y="291.3">22</text>
<text x="166.8" y="289.2">GND</text>
<text x="167" y="292.7">CS</text>
<text x="261.8" y="291">3VD</text>
<text x="116.1" y="294.9">20</text>
<text x="122.6" y="296.3">GP15</text>
<text x="141" y="296.3">GP16</text>
<text x="151.8" y="294.9">21</text>
<text x="167" y="296.2">MISO</text>
<text x="260.1" y="312.1">MISO</text>
<text x="230.5" y="340.4">PADA</text>
<text x="230.5" y="347.4">PADB</text>
<text x="233.1" y="350.9">GND</text>
</g>
<g font-size="3.2">
<text x="86.1" y="49.7">8</text>
<text x="89.6" y="51.4">GND</text>
<text x="220.2" y="49.7">8</text>
<text x="223.7" y="51.4">GND</text>
<text x="48.2" y="58.1">GND</text>
<text x="58.7" y="56.7">8</text>
<text x="182.3" y="58.1">GND</text>
<text x="192.8" y="56.7">8</text>
<text x="274.8" y="227.8">1</text>
<text x="274.8" y="231.4">2</text>
<text x="142.1" y="236.3">GND</text>
<text x="151.8" y="234.9">38</text>
<text x="274.8" y="234.9">3</text>
<text x="274.8" y="238.4">4</text>
<text x="274.8" y="241.9">5</text>
<text x="274.8" y="245.5">6</text>
<text x="274.8" y="249">7</text>
<text x="118.1" y="252.5">8</text>
<text x="122.6" y="253.9">GND</text>
<text x="142.1" y="253.9">GND</text>
<text x="151.8" y="252.5">33</text>
<text x="274.8" y="252.5">8</text>
<text x="274.8" y="256">9</text>
<text x="274.8" y="259.6">10</text>
<text x="116.1" y="270.2">13</text>
<text x="122.6" y="271.6">GND</text>
<text x="142.1" y="271.6">GND</text>
<text x="151.8" y="270.2">28</text>
<text x="116.1" y="287.8">18</text>
<text x="151.8" y="287.8">23</text>
<text x="122.6" y="289.2">GND</text>
<text x="142.1" y="289.2">GND</text>
<text x="137" y="298" transform="rotate(-90 137 298)">GND</text>
<text x="135.6" y="304.5" transform="rotate(-90 135.6 304.5)">42</text>
</g>
<g font-size="3.2" fill="#f00">
<text x="29.3" y="56.7">16</text>
<text x="36.5" y="58.1">VCC</text>
<text x="163.3" y="56.7">16</text>
<text x="170.5" y="58.1">VCC</text>
<text x="189.8" y="128.7">CWSIDE</text>
<text x="151.8" y="227.8">40</text>
<text x="140.5" y="229.2">VBUS</text>
<text x="140.9" y="232.8">VSYS</text>
<text x="151.8" y="231.4">39</text>
<text x="134.4" y="243.3">3V3_OUT</text>
<text x="151.8" y="241.9">36</text>
</g>
<g font-size="3.2" fill="#060">
<text x="79.5" y="94.1">(CWMIC = route CW tone to mic or mute mic)</text>
<text x="178.6" y="257.5">(from QSD Q signal - analogue input)</text>
<text x="178.6" y="260.6">(from QSD I signal - analogue input)</text>
<text x="178.6" y="275.1">(LCD)</text>
<text x="178.6" y="279">(LCD)</text>
<text x="7.9" y="285.7">(PWM)</text>
<text x="178.6" y="282.2">(LCD)</text>
<text x="178.6" y="285.7">(LCD)</text>
<text x="178.6" y="292.7">(LCD)</text>
<text x="7.9" y="296.3">(PWM) CWTONE</text>
<text x="178.6" y="295.9">(LCD)</text>
</g>
<g font-size="3.2" fill="#f6f">
<text x="136.8" y="239.8">3V3_EN</text>
<text x="151.8" y="238.4">37</text>
</g>
<g font-size="3.2" fill="#0f0">
<text x="151.8" y="245.5">35</text>
<text x="132.3" y="246.9">ADC_VREF</text>
</g>
<g font-size="3.2" fill="#f0f">
<text x="151.8" y="263.1">30</text>
<text x="142.5" y="264.5">RUN</text>
</g>
<g font-size="3.2" fill="#f90">
<text x="133.5" y="298" transform="rotate(-90 133.5 298)">SWCLK</text>
<text x="132.1" y="304.5" transform="rotate(-90 132.1 304.5)">41</text>
</g>
<g font-size="3.2" fill="#fc0">
<text x="140.5" y="298" transform="rotate(-90 140.5 298)">SWDIO</text>
<text x="139.1" y="304.5" transform="rotate(-90 139.1 304.5)">43</text>
</g>
<g font-size="2.1" fill="#a54b4b">
<text x="250.2" y="338.6">2</text>
<text x="250.2" y="345.7">3</text>
<text x="250.2" y="342.1">4</text>
<text x="250.2" y="349.2">1</text>
</g>
<g font-size="1.8" fill="#00f">
<text x="261.8" y="40.1">TP</text>
<text x="261.8" y="43.7">TP</text>
<text x="261.8" y="47.2">TP</text>
<text x="34.4" y="232.4">TP</text>
<text x="163" y="267.7">TP</text>
</g>
</svg>
